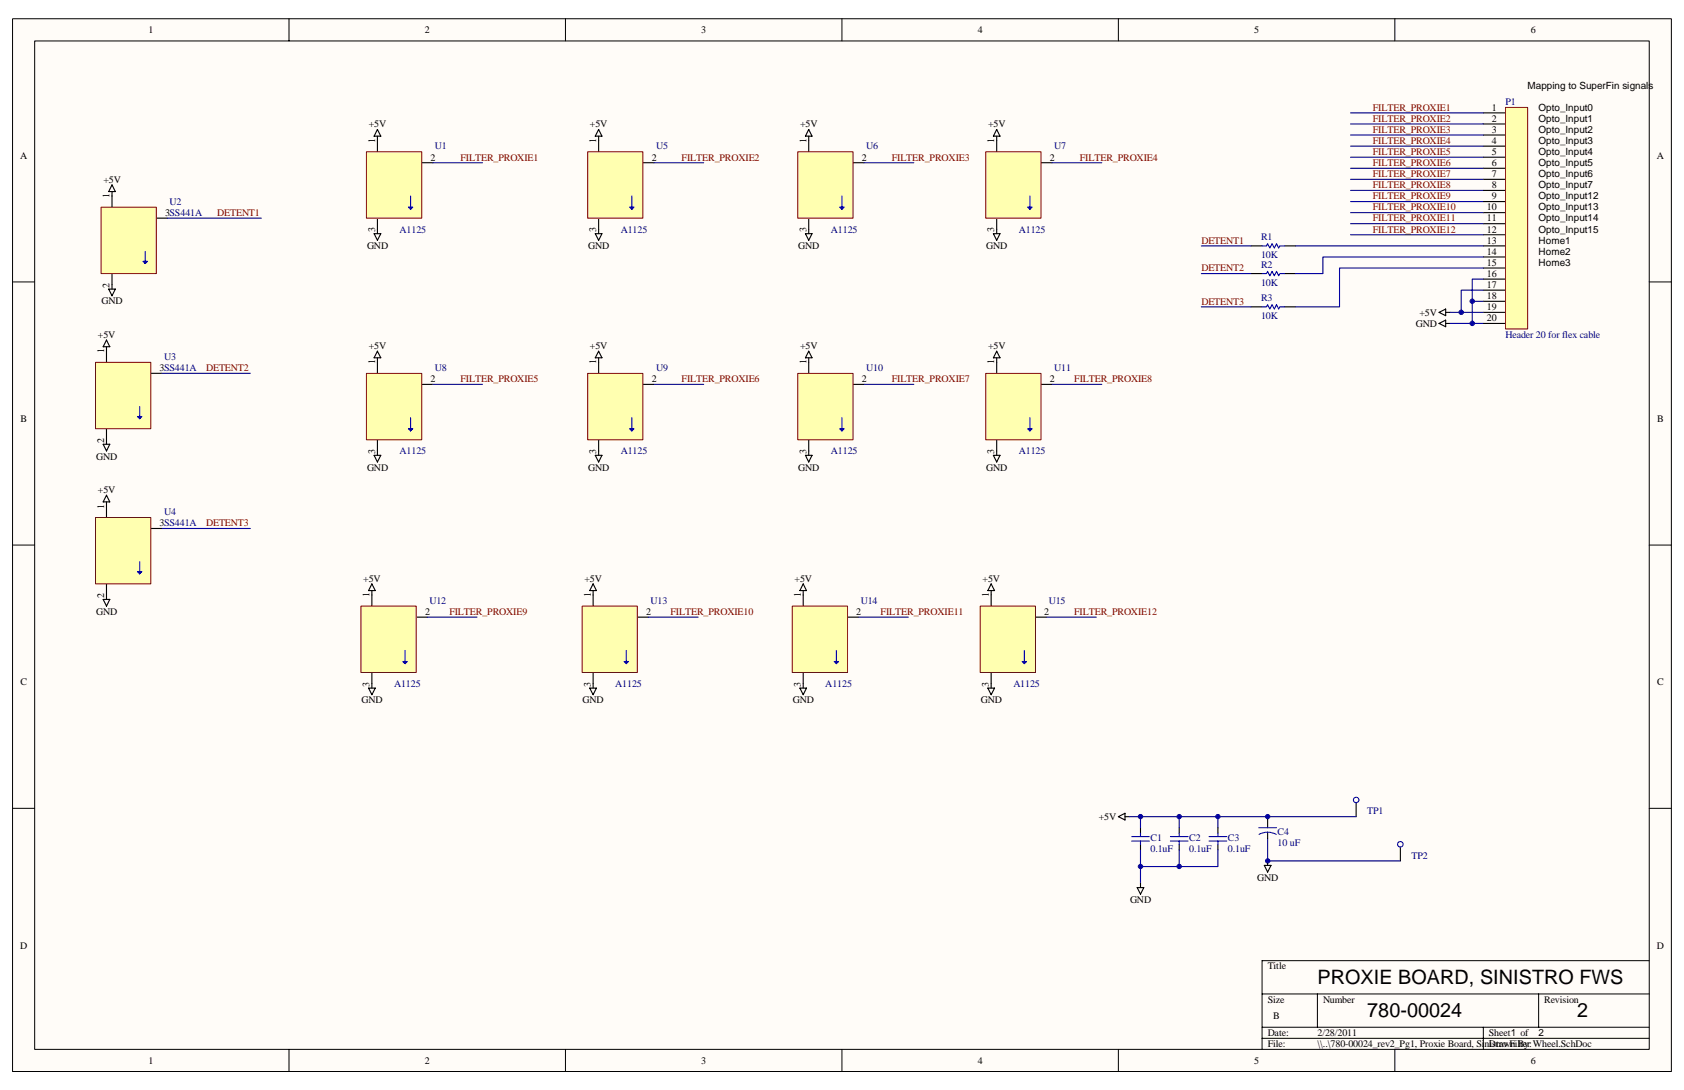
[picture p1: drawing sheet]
<svg xmlns="http://www.w3.org/2000/svg" width="432mm" height="279mm" viewBox="0 0 432 279" stroke-linecap="round" stroke-linejoin="round" font-family="sans-serif">
<path d="M3.2 4.8h425.4v269.9h-425.4z" fill="#fffcf8"/>
<path d="M3.2 4.8h425.4v269.9h-425.4z" fill="none" stroke="#000" stroke-width=".26"/>
<path d="M8.9 10.5h414v258.5h-414z" fill="#fffcf8"/>
<g fill="none" stroke="#000" stroke-width=".26">
<path d="M8.9 10.5h414v258.5h-414zM74.1 4.8v5.7M145 4.8v5.7M215.9 4.8v5.7M286.8 4.8v5.7M357.7 4.8v5.7M3.2 72.3h5.7M422.9 72.3h5.6M3.2 139.7h5.7M422.9 139.7h5.6M3.2 207.2h5.7M422.9 207.2h5.6"/>
<path d="M323.6 254.8h99.3M337.8 254.8v8.5M394.5 254.8v8.5M422.9 246.3h-99.3v22.7M74.1 269v5.7M145 269v5.7M215.9 269v5.7M286.8 269v5.7M323.6 263.3h99.3M323.6 266.1h99.3M357.7 269v5.7M380.3 263.3v5.7"/>
</g>
<path d="M33.8 59.1v5.1M34.4 59.1v1.1M40.1 55.9h-2.9v3.7h-2.8M31.6 61.6h2.2M34.4 61.6h2.8v2.9M34.4 63.6h2.8M34.4 61v1.2M34.4 63v1.2" fill="none" stroke="#00f" stroke-width=".28"/>
<path d="M35.5 61l1.7 .6-1.7 .6z" fill="#00f" stroke="#00f" stroke-width=".26"/>
<path d="M28.7 50.2v2.9M40.1 55.9h2.8M28.7 70.1v2.9" fill="none" stroke="#000" stroke-width=".28"/>
<path d="M25.9 53.1h14.2v17h-14.2z" fill="#ffffb0"/>
<path d="M25.9 53.1h14.2v17h-14.2z" fill="none" stroke="#800000" stroke-width=".26"/>
<path d="M37.2 64.5v3.1l.6-.6h-1.1l.5 .6M32.4 98.8v5.1M33 98.8v1.1M38.7 95.7h-2.9v3.7h-2.8M30.1 101.4h2.3M33 101.4h2.8v2.8M33 103.4h2.8M33 100.8v1.1M33 102.8v1.1" fill="none" stroke="#00f" stroke-width=".28"/>
<path d="M34.1 100.8l1.7 .6-1.7 .5z" fill="#00f" stroke="#00f" stroke-width=".26"/>
<path d="M27.3 90v2.9M38.7 95.7h2.8M27.3 109.9v2.8" fill="none" stroke="#000" stroke-width=".28"/>
<path d="M24.5 92.9h14.2v17h-14.2z" fill="#ffffb0"/>
<path d="M24.5 92.9h14.2v17h-14.2z" fill="none" stroke="#800000" stroke-width=".26"/>
<path d="M35.8 104.2v3.1l.6-.5h-1.2l.6 .5M32.4 138.6v5.1M33 138.6v1.1M38.7 135.5h-2.9v3.6h-2.8M30.1 141.1h2.3M33 141.1h2.8v2.9M33 143.1h2.8M33 140.6v1.1M33 142.6v1.1" fill="none" stroke="#00f" stroke-width=".28"/>
<path d="M34.1 140.6l1.7 .5-1.7 .6z" fill="#00f" stroke="#00f" stroke-width=".26"/>
<path d="M27.3 129.8v2.8M38.7 135.5h2.8M27.3 149.7v2.8" fill="none" stroke="#000" stroke-width=".28"/>
<path d="M24.5 132.7h14.2v17h-14.2z" fill="#ffffb0"/>
<path d="M24.5 132.7h14.2v17h-14.2z" fill="none" stroke="#800000" stroke-width=".26"/>
<path d="M35.8 144v3.1l.6-.6h-1.2l.6 .6" fill="none" stroke="#00f" stroke-width=".28"/>
<g fill="none" stroke="#000" stroke-width=".28">
<path d="M380.3 28.9h5.7M380.3 31.8h5.7M380.3 34.6h5.7M380.3 37.5h5.7M380.3 40.3h5.7M380.3 43.1h5.7M380.3 46h5.7M380.3 48.8h5.7M380.3 51.7h5.7M380.3 54.5h5.7M380.3 57.3h5.7M380.3 60.2h5.7"/>
<path d="M380.3 63h5.7M380.3 65.9h5.7M380.3 68.7h5.7M380.3 71.5h5.7M380.3 74.4h5.7M380.3 77.2h5.7M380.3 80.1h5.7M380.3 82.9h5.7"/>
</g>
<path d="M386.1 27.6h5.6v56.7h-5.6z" fill="#ffffb0"/>
<path d="M386 27.5h5.7v56.8h-5.7z" fill="none" stroke="#800000" stroke-width=".26"/>
<g fill="none" stroke="#000080" stroke-width=".28">
<path d="M346.3 28.9h34M346.3 31.8h34M346.3 34.6h34M346.3 37.5h34M42.9 55.9h24.1M346.3 40.3h34M346.3 43.1h34M346.3 46h34M346.3 48.8h34M346.3 51.7h34M346.3 54.5h34M346.3 57.3h34"/>
<path d="M308 63h12.8M308 70.1h12.8M308 78.7h12.8M332.1 63h48.2M346.3 60.2h34M377.5 77.2h2.8M380.3 74.4h-5.6v5.7M380.3 71.5h-2.8v11.4M380.3 65.9h-41.1v4.2h-7.1M380.3 68.7h-36.8v10h-11.4M41.5 95.7h22.7M371.8 80.1h8.5"/>
<path d="M371.8 82.9h8.5M41.5 135.5h22.7M289.6 209.3h58.1M325 215v5.7h34.1"/>
</g>
<g fill="none" stroke="#000" stroke-width=".28">
<path d="M96.8 36v2.9M28.7 49.1v1.1M28.7 47.4l.9 1.7h-1.7zM96.8 55.9v2.9M108.1 41.7h2.9M27.9 74.1h1.7l-.9 1.7zM28.7 73v1.1M320.8 63h2.8M320.8 70.1h2.8M320.8 78.7h2.8M329.3 63h2.8M329.3 70.1h2.8"/>
<path d="M329.3 78.7h2.8M27.3 88.9v1.1M27.3 87.2l.9 1.7h-1.7zM369 80.1l1.7-.9v1.7zM369 82.9l1.7-.8v1.7zM370.7 80.1h1.1M370.7 82.9h1.1M26.5 113.9h1.7l-.9 1.7zM27.3 112.7v1.2M27.3 128.7v1.1M27.3 126.9l.9 1.8h-1.7zM26.5 153.6h1.7l-.9 1.8z"/>
<path d="M27.3 152.5v1.1M286.8 209.3l1.7-.8v1.7zM288.5 209.3h1.1M325 209.3v2.9M325 213.6v1.4M347.7 205.8v3.5M359.1 217.1v3.6M324.2 221.8h1.7l-.9 1.7zM325 220.7v1.1"/>
</g>
<g fill="none" stroke="#00f" stroke-width=".28">
<path d="M99.6 47.4h2.3M101.9 44.9v5.1M102.4 47.4h2.9v2.8M102.4 49.4h2.9M102.4 44.9v1.1M102.4 46.8v1.2M102.4 48.8v1.2M108.1 41.7h-2.8v3.7h-2.9M323.6 63h1.2l.2-.5 .6 1.1 .6-1.1 .5 1.1 .6-1.1 .6 1.1 .3-.6h1.1M323.6 70.1h1.2l.2-.5 .6 1.1 .6-1.1 .5 1.1 .6-1.1 .6 1.1 .3-.6h1.1M323.6 78.7h1.2l.2-.6 .6 1.1 .6-1.1 .5 1.1 .6-1.1 .6 1.1 .3-.5h1.1M322.8 212.2h4.5"/>
<path d="M322.8 213.9a4.6 4.6 0 0 1 4.5 0"/>
<circle cx="347.7" cy="205.1" r=".7"/>
<circle cx="359.1" cy="216.4" r=".7"/>
</g>
<path d="M103.6 46.8l1.7 .6-1.7 .6z" fill="#00f" stroke="#00f" stroke-width=".26"/>
<path d="M94 38.9h14.1v17h-14.1z" fill="#ffffb0"/>
<path d="M94 38.9h14.1v17h-14.1z" fill="none" stroke="#800000" stroke-width=".26"/>
<path d="M105.3 50.2v3.5l.6-.6h-1.2l.6 .6M156.3 47.4h2.3M158.6 44.9v5.1M159.2 47.4h2.8v2.8M159.2 49.4h2.8M159.2 44.9v1.1M159.2 46.8v1.2M159.2 48.8v1.2M164.8 41.7h-2.8v3.7h-2.8" fill="none" stroke="#00f" stroke-width=".28"/>
<path d="M96.8 33.2l.8 1.7h-1.7zM96.8 34.9v1.1M153.5 36v2.9M95.9 59.9h1.7l-.8 1.7zM96.8 58.8v1.1M153.5 55.9v2.9M164.8 41.7h2.9" fill="none" stroke="#000" stroke-width=".28"/>
<path d="M111 41.7h12.7" fill="none" stroke="#000080" stroke-width=".28"/>
<path d="M160.3 46.8l1.7 .6-1.7 .6z" fill="#00f" stroke="#00f" stroke-width=".26"/>
<path d="M150.7 38.9h14.1v17h-14.1z" fill="#ffffb0"/>
<path d="M150.7 38.9h14.1v17h-14.1z" fill="none" stroke="#800000" stroke-width=".26"/>
<path d="M162 50.2v3.5l.6-.6h-1.2l.6 .6M210.2 47.4h2.3M212.5 44.9v5.1M213 47.4h2.9v2.8M213 49.4h2.9M213 44.9v1.1M213 46.8v1.2M213 48.8v1.2M218.7 41.7h-2.8v3.7h-2.9" fill="none" stroke="#00f" stroke-width=".28"/>
<path d="M153.5 33.2l.8 1.7h-1.7zM153.5 34.9v1.1M207.4 36v2.9M152.6 59.9h1.7l-.8 1.7zM153.5 58.8v1.1M207.4 55.9v2.9M218.7 41.7h2.9" fill="none" stroke="#000" stroke-width=".28"/>
<path d="M167.7 41.7h12.7" fill="none" stroke="#000080" stroke-width=".28"/>
<path d="M214.2 46.8l1.7 .6-1.7 .6z" fill="#00f" stroke="#00f" stroke-width=".26"/>
<path d="M204.6 38.9h14.1v17h-14.1z" fill="#ffffb0"/>
<path d="M204.6 38.9h14.1v17h-14.1z" fill="none" stroke="#800000" stroke-width=".26"/>
<path d="M215.9 50.2v3.5l.6-.6h-1.2l.6 .6M258.4 47.4h2.3M260.7 44.9v5.1M261.2 47.4h2.9v2.8M261.2 49.4h2.9M261.2 44.9v1.1M261.2 46.8v1.2M261.2 48.8v1.2M266.9 41.7h-2.8v3.7h-2.9" fill="none" stroke="#00f" stroke-width=".28"/>
<path d="M207.4 33.2l.8 1.7h-1.7zM207.4 34.9v1.1M255.6 36v2.9M206.5 59.9h1.7l-.8 1.7zM207.4 58.8v1.1M255.6 55.9v2.9M266.9 41.7h2.8" fill="none" stroke="#000" stroke-width=".28"/>
<path d="M221.6 41.7h12.7" fill="none" stroke="#000080" stroke-width=".28"/>
<path d="M262.4 46.8l1.7 .6-1.7 .6z" fill="#00f" stroke="#00f" stroke-width=".26"/>
<path d="M252.8 38.9h14.1v17h-14.1z" fill="#ffffb0"/>
<path d="M252.8 38.9h14.1v17h-14.1z" fill="none" stroke="#800000" stroke-width=".26"/>
<path d="M264.1 50.2v3.5l.5-.6h-1.1l.6 .6M108.1 98.5h-2.8v3.7h-2.9M99.6 104.2h2.3M101.9 101.7v5.1M102.4 104.2h2.9v2.9M102.4 106.2h2.9M102.4 101.7v1.1M102.4 103.7v1.1M102.4 105.6v1.2" fill="none" stroke="#00f" stroke-width=".28"/>
<path d="M255.6 33.2l.8 1.7h-1.7zM255.6 34.9v1.1M254.7 59.9h1.7l-.8 1.7zM255.6 58.8v1.1M96.8 92.9v2.8M108.1 98.5h2.9M96.8 112.7v2.9" fill="none" stroke="#000" stroke-width=".28"/>
<path d="M269.7 41.7h12.8" fill="none" stroke="#000080" stroke-width=".28"/>
<path d="M103.6 103.7l1.7 .5-1.7 .6z" fill="#00f" stroke="#00f" stroke-width=".26"/>
<path d="M94 95.7h14.1v17h-14.1z" fill="#ffffb0"/>
<path d="M94 95.7h14.1v17h-14.1z" fill="none" stroke="#800000" stroke-width=".26"/>
<path d="M164.8 98.5h-2.8v3.7h-2.8M105.3 107.1v3.4l.6-.6h-1.2l.6 .6M156.3 104.2h2.3M158.6 101.7v5.1M159.2 104.2h2.8v2.9M159.2 106.2h2.8M159.2 101.7v1.1M159.2 103.7v1.1M159.2 105.6v1.2" fill="none" stroke="#00f" stroke-width=".28"/>
<path d="M96.8 90l.8 1.7h-1.7zM96.8 91.7v1.2M153.5 92.9v2.8M164.8 98.5h2.9M95.9 116.7h1.7l-.8 1.7zM96.8 115.6v1.1M153.5 112.7v2.9" fill="none" stroke="#000" stroke-width=".28"/>
<path d="M111 98.5h12.7" fill="none" stroke="#000080" stroke-width=".28"/>
<path d="M160.3 103.7l1.7 .5-1.7 .6z" fill="#00f" stroke="#00f" stroke-width=".26"/>
<path d="M150.7 95.7h14.1v17h-14.1z" fill="#ffffb0"/>
<path d="M150.7 95.7h14.1v17h-14.1z" fill="none" stroke="#800000" stroke-width=".26"/>
<path d="M218.7 98.5h-2.8v3.7h-2.9M162 107.1v3.4l.6-.6h-1.2l.6 .6M210.2 104.2h2.3M212.5 101.7v5.1M213 104.2h2.9v2.9M213 106.2h2.9M213 101.7v1.1M213 103.7v1.1M213 105.6v1.2" fill="none" stroke="#00f" stroke-width=".28"/>
<path d="M153.5 90l.8 1.7h-1.7zM153.5 91.7v1.2M207.4 92.9v2.8M218.7 98.5h2.9M152.6 116.7h1.7l-.8 1.7zM153.5 115.6v1.1M207.4 112.7v2.9" fill="none" stroke="#000" stroke-width=".28"/>
<path d="M167.7 98.5h12.7" fill="none" stroke="#000080" stroke-width=".28"/>
<path d="M214.2 103.7l1.7 .5-1.7 .6z" fill="#00f" stroke="#00f" stroke-width=".26"/>
<path d="M204.6 95.7h14.1v17h-14.1z" fill="#ffffb0"/>
<path d="M204.6 95.7h14.1v17h-14.1z" fill="none" stroke="#800000" stroke-width=".26"/>
<path d="M266.9 98.5h-2.8v3.7h-2.9M215.9 107.1v3.4l.6-.6h-1.2l.6 .6M258.4 104.2h2.3M260.7 101.7v5.1M261.2 104.2h2.9v2.9M261.2 106.2h2.9M261.2 101.7v1.1M261.2 103.7v1.1M261.2 105.6v1.2" fill="none" stroke="#00f" stroke-width=".28"/>
<path d="M207.4 90l.8 1.7h-1.7zM207.4 91.7v1.2M255.6 92.9v2.8M266.9 98.5h2.8M206.5 116.7h1.7l-.8 1.7zM207.4 115.6v1.1M255.6 112.7v2.9" fill="none" stroke="#000" stroke-width=".28"/>
<path d="M221.6 98.5h12.7" fill="none" stroke="#000080" stroke-width=".28"/>
<path d="M262.4 103.7l1.7 .5-1.7 .6z" fill="#00f" stroke="#00f" stroke-width=".26"/>
<path d="M252.8 95.7h14.1v17h-14.1z" fill="#ffffb0"/>
<path d="M252.8 95.7h14.1v17h-14.1z" fill="none" stroke="#800000" stroke-width=".26"/>
<path d="M264.1 107.1v3.4l.5-.6h-1.1l.6 .6M106.7 158.2h-2.8v3.7h-2.9M98.2 163.9h2.3M100.5 161.3v5.1M101 163.9h2.9v2.8M101 165.9h2.9M101 161.3v1.2M101 163.3v1.1M101 165.3v1.1" fill="none" stroke="#00f" stroke-width=".28"/>
<path d="M255.6 90l.8 1.7h-1.7zM255.6 91.7v1.2M254.7 116.7h1.7l-.8 1.7zM255.6 115.6v1.1M95.4 152.5v2.9M106.7 158.2h2.8M95.4 172.4v2.8" fill="none" stroke="#000" stroke-width=".28"/>
<path d="M269.7 98.5h12.8" fill="none" stroke="#000080" stroke-width=".28"/>
<path d="M102.2 163.3l1.7 .6-1.7 .5z" fill="#00f" stroke="#00f" stroke-width=".26"/>
<path d="M92.6 155.4h14.1v17h-14.1z" fill="#ffffb0"/>
<path d="M92.5 155.4h14.2v17h-14.2z" fill="none" stroke="#800000" stroke-width=".26"/>
<path d="M163.4 158.2h-2.8v3.7h-2.8M103.9 166.7v3.4l.5-.5h-1.1l.6 .5M154.9 163.9h2.3M157.2 161.3v5.1M157.8 163.9h2.8v2.8M157.8 165.9h2.8M157.8 161.3v1.2M157.8 163.3v1.1M157.8 165.3v1.1" fill="none" stroke="#00f" stroke-width=".28"/>
<path d="M95.4 149.7l.8 1.7h-1.7zM95.4 151.4v1.1M152.1 152.5v2.9M163.4 158.2h2.8M94.5 176.4h1.7l-.8 1.7zM95.4 175.2v1.2M152.1 172.4v2.8" fill="none" stroke="#000" stroke-width=".28"/>
<path d="M109.5 158.2h12.8" fill="none" stroke="#000080" stroke-width=".28"/>
<path d="M158.9 163.3l1.7 .6-1.7 .5z" fill="#00f" stroke="#00f" stroke-width=".26"/>
<path d="M149.3 155.4h14.1v17h-14.1z" fill="#ffffb0"/>
<path d="M149.3 155.4h14.1v17h-14.1z" fill="none" stroke="#800000" stroke-width=".26"/>
<path d="M217.3 158.2h-2.8v3.7h-2.9M160.6 166.7v3.4l.5-.5h-1.1l.6 .5M208.8 163.9h2.3M211.1 161.3v5.1M211.6 163.9h2.9v2.8M211.6 165.9h2.9M211.6 161.3v1.2M211.6 163.3v1.1M211.6 165.3v1.1" fill="none" stroke="#00f" stroke-width=".28"/>
<path d="M152.1 149.7l.8 1.7h-1.7zM152.1 151.4v1.1M206 152.5v2.9M217.3 158.2h2.8M151.2 176.4h1.7l-.8 1.7zM152.1 175.2v1.2M206 172.4v2.8" fill="none" stroke="#000" stroke-width=".28"/>
<path d="M166.2 158.2h12.8" fill="none" stroke="#000080" stroke-width=".28"/>
<path d="M212.7 163.3l1.8 .6-1.8 .5z" fill="#00f" stroke="#00f" stroke-width=".26"/>
<path d="M203.2 155.4h14.1v17h-14.1z" fill="#ffffb0"/>
<path d="M203.1 155.4h14.2v17h-14.2z" fill="none" stroke="#800000" stroke-width=".26"/>
<path d="M265.5 158.2h-2.8v3.7h-2.9M214.5 166.7v3.4l.5-.5h-1.1l.6 .5M257 163.9h2.2M259.2 161.3v5.1M259.8 163.9h2.9v2.8M259.8 165.9h2.9M259.8 161.3v1.2M259.8 163.3v1.1M259.8 165.3v1.1" fill="none" stroke="#00f" stroke-width=".28"/>
<path d="M206 149.7l.8 1.7h-1.7zM206 151.4v1.1M254.1 152.5v2.9M265.5 158.2h2.8M205.1 176.4h1.7l-.8 1.7zM206 175.2v1.2M254.1 172.4v2.8" fill="none" stroke="#000" stroke-width=".28"/>
<path d="M220.1 158.2h12.8" fill="none" stroke="#000080" stroke-width=".28"/>
<path d="M261 163.3l1.7 .6-1.7 .5z" fill="#00f" stroke="#00f" stroke-width=".26"/>
<path d="M251.4 155.4h14.1v17h-14.1z" fill="#ffffb0"/>
<path d="M251.3 155.4h14.2v17h-14.2z" fill="none" stroke="#800000" stroke-width=".26"/>
<g fill="none" stroke="#00f" stroke-width=".28">
<path d="M262.7 166.7v3.4l.5-.5h-1.1l.6 .5M290.2 214.4h4.5M290.2 215.6h4.5M292.4 213.6v.8M292.4 215.6v.8M300.1 214.4h4.5M300.1 215.6h4.5M302.4 213.6v.8M302.4 215.6v.8M310 214.4h4.6M310 215.6h4.6M312.3 213.6v.8"/>
<path d="M312.3 215.6v.8"/>
</g>
<path d="M254.1 149.7l.9 1.7h-1.7zM254.1 151.4v1.1M253.3 176.4h1.7l-.9 1.7zM254.1 175.2v1.2M292.4 212.2v1.4M292.4 216.4v1.4M302.4 212.2v1.4M302.4 216.4v1.4M312.3 212.2v1.4M312.3 216.4v1.4M291.6 227.5h1.7l-.9 1.7zM292.4 226.4v1.1" fill="none" stroke="#000" stroke-width=".28"/>
<path d="M268.3 158.2h12.8M292.4 209.3v2.9M292.4 217.8v8.6M302.4 209.3v2.9M302.4 217.8v4.3M312.3 217.8v4.3h-19.9M312.3 209.3v2.9" fill="none" stroke="#000080" stroke-width=".28"/>
<g fill="#000080" stroke="#000080" stroke-width=".26">
<circle cx="292.4" cy="222.1" r=".56"/>
<circle cx="292.4" cy="209.3" r=".56"/>
<circle cx="302.4" cy="222.1" r=".55"/>
<circle cx="302.4" cy="209.3" r=".55"/>
<circle cx="312.3" cy="209.3" r=".55"/>
<circle cx="325.1" cy="220.7" r=".56"/>
<circle cx="325.1" cy="209.3" r=".56"/>
<circle cx="374.7" cy="80.1" r=".56"/>
<circle cx="377.5" cy="82.9" r=".57"/>
<circle cx="377.5" cy="77.2" r=".56"/>
</g>
<g font-size="5.1">
<text x="337.8" y="252.3">PROXIE BOARD, SINISTRO FWS</text>
<text x="350.6" y="260.8">780-00024</text>
<text x="404.4" y="260.8">2</text>
</g>
<g font-size="2.8" fill="#000065">
<text x="160.6" y="51.9">s</text>
<text x="214.5" y="51.9">s</text>
<text x="262.7" y="51.9">s</text>
<text x="35.8" y="66.1">s</text>
<text x="34.4" y="105.8">s</text>
<text x="160.6" y="108.7">s</text>
<text x="214.5" y="108.7">s</text>
<text x="262.7" y="108.7">s</text>
<text x="34.4" y="145.6">s</text>
<text x="102.5" y="168.3">s</text>
<text x="159.2" y="168.3">s</text>
<text x="213" y="168.3">s</text>
<text x="261.3" y="168.3">s</text>
</g>
<g font-size="2.6">
<text x="38" y="8.5">1</text>
<text x="108.9" y="8.5">2</text>
<text x="179.8" y="8.5">3</text>
<text x="250.7" y="8.5">4</text>
<text x="321.6" y="8.5">5</text>
<text x="392.5" y="8.5">6</text>
<text x="382.5" y="28.4">1</text>
<text x="94.6" y="32.6">+5V</text>
<text x="151.3" y="32.6">+5V</text>
<text x="205.1" y="32.6">+5V</text>
<text x="253.3" y="32.6">+5V</text>
<text x="382.5" y="31.2">2</text>
<text x="382.5" y="34">3</text>
<text x="5.2" y="40.7">A</text>
<text x="96.2" y="36.6" transform="rotate(-90 96.2 36.6)">1</text>
<text x="110.4" y="41.1">2</text>
<text x="152.9" y="36.6" transform="rotate(-90 152.9 36.6)">1</text>
<text x="167.1" y="41.1">2</text>
<text x="206.8" y="36.6" transform="rotate(-90 206.8 36.6)">1</text>
<text x="221" y="41.1">2</text>
<text x="255" y="36.6" transform="rotate(-90 255 36.6)">1</text>
<text x="269.2" y="41.1">2</text>
<text x="382.5" y="36.9">4</text>
<text x="382.5" y="39.7">5</text>
<text x="424.8" y="40.7">A</text>
<text x="26.5" y="46.8">+5V</text>
<text x="382.5" y="42.6">6</text>
<text x="382.5" y="45.4">7</text>
<text x="28.1" y="50.8" transform="rotate(-90 28.1 50.8)">1</text>
<text x="381.3" y="53.9">10</text>
<text x="382.5" y="48.2">8</text>
<text x="382.5" y="51.1">9</text>
<text x="42.4" y="55.4">3SS441A</text>
<text x="96.2" y="59.5" transform="rotate(-90 96.2 59.5)">3</text>
<text x="152.9" y="59.5" transform="rotate(-90 152.9 59.5)">3</text>
<text x="206.8" y="59.5" transform="rotate(-90 206.8 59.5)">3</text>
<text x="255" y="59.5" transform="rotate(-90 255 59.5)">3</text>
<text x="381.3" y="56.8">11</text>
<text x="381.3" y="59.6">12</text>
<text x="94.1" y="63.8">GND</text>
<text x="150.8" y="63.8">GND</text>
<text x="204.7" y="63.8">GND</text>
<text x="252.9" y="63.8">GND</text>
<text x="381.3" y="62.4">13</text>
<text x="381.3" y="65.3">14</text>
<text x="381.3" y="68.1">15</text>
<text x="381.3" y="71">16</text>
<text x="28.1" y="73.7" transform="rotate(-90 28.1 73.7)">2</text>
<text x="381.3" y="73.8">17</text>
<text x="381.3" y="76.6">18</text>
<text x="26" y="78">GND</text>
<text x="363.1" y="83.8">GND</text>
<text x="364" y="80.9">+5V</text>
<text x="381.3" y="79.5">19</text>
<text x="381.3" y="82.3">20</text>
<text x="25.1" y="86.6">+5V</text>
<text x="94.6" y="89.4">+5V</text>
<text x="151.3" y="89.4">+5V</text>
<text x="205.1" y="89.4">+5V</text>
<text x="253.3" y="89.4">+5V</text>
<text x="26.7" y="90.6" transform="rotate(-90 26.7 90.6)">1</text>
<text x="40.9" y="95.1">3SS441A</text>
<text x="96.2" y="93.4" transform="rotate(-90 96.2 93.4)">1</text>
<text x="152.9" y="93.4" transform="rotate(-90 152.9 93.4)">1</text>
<text x="206.8" y="93.4" transform="rotate(-90 206.8 93.4)">1</text>
<text x="255" y="93.4" transform="rotate(-90 255 93.4)">1</text>
<text x="110.4" y="98">2</text>
<text x="167.1" y="98">2</text>
<text x="221" y="98">2</text>
<text x="269.2" y="98">2</text>
<text x="5.2" y="108.2">B</text>
<text x="26.7" y="113.5" transform="rotate(-90 26.7 113.5)">2</text>
<text x="424.9" y="108.2">B</text>
<text x="24.6" y="117.8">GND</text>
<text x="96.2" y="116.3" transform="rotate(-90 96.2 116.3)">3</text>
<text x="152.9" y="116.3" transform="rotate(-90 152.9 116.3)">3</text>
<text x="206.8" y="116.3" transform="rotate(-90 206.8 116.3)">3</text>
<text x="255" y="116.3" transform="rotate(-90 255 116.3)">3</text>
<text x="94.1" y="120.6">GND</text>
<text x="150.8" y="120.6">GND</text>
<text x="204.7" y="120.6">GND</text>
<text x="252.9" y="120.6">GND</text>
<text x="25.1" y="126.4">+5V</text>
<text x="26.7" y="130.4" transform="rotate(-90 26.7 130.4)">1</text>
<text x="40.9" y="134.9">3SS441A</text>
<text x="93.1" y="149.1">+5V</text>
<text x="149.8" y="149.1">+5V</text>
<text x="203.7" y="149.1">+5V</text>
<text x="251.9" y="149.1">+5V</text>
<text x="26.7" y="153.3" transform="rotate(-90 26.7 153.3)">2</text>
<text x="94.8" y="153.1" transform="rotate(-90 94.8 153.1)">1</text>
<text x="151.5" y="153.1" transform="rotate(-90 151.5 153.1)">1</text>
<text x="205.3" y="153.1" transform="rotate(-90 205.3 153.1)">1</text>
<text x="253.6" y="153.1" transform="rotate(-90 253.6 153.1)">1</text>
<text x="24.6" y="157.6">GND</text>
<text x="109" y="157.6">2</text>
<text x="165.7" y="157.6">2</text>
<text x="219.6" y="157.6">2</text>
<text x="267.8" y="157.6">2</text>
<text x="5.2" y="175.7">C</text>
<text x="94.8" y="176" transform="rotate(-90 94.8 176)">3</text>
<text x="151.5" y="176" transform="rotate(-90 151.5 176)">3</text>
<text x="205.3" y="176" transform="rotate(-90 205.3 176)">3</text>
<text x="253.6" y="176" transform="rotate(-90 253.6 176)">3</text>
<text x="424.9" y="175.7">C</text>
<text x="92.7" y="180.3">GND</text>
<text x="149.4" y="180.3">GND</text>
<text x="203.3" y="180.3">GND</text>
<text x="251.5" y="180.3">GND</text>
<text x="281.7" y="210.2">+5V</text>
<text x="322.4" y="225.8">GND</text>
<text x="289.8" y="231.5">GND</text>
<text x="5.2" y="243.2">D</text>
<text x="424.8" y="243.2">D</text>
<text x="325.1" y="248.5">Title</text>
<text x="325.1" y="257">Size</text>
<text x="339.2" y="257">Number</text>
<text x="395.9" y="257">Revision</text>
<text x="326.5" y="261.3">B</text>
<text x="325.1" y="265.5">Date:</text>
<text x="325.1" y="268.4">File:</text>
<text x="337.8" y="268.4">\\..\780-00024_rev2_Pg1, Proxie Board, Sinistro Filter Wheel.SchDoc</text>
<text x="337.8" y="265.5">2/28/2011</text>
<text x="381.8" y="268.4">Drawn By:</text>
<text x="381.8" y="265.5">Sheet1 of</text>
<text x="38" y="272.7">1</text>
<text x="108.9" y="272.7">2</text>
<text x="179.8" y="272.7">3</text>
<text x="250.7" y="272.7">4</text>
<text x="321.6" y="272.7">5</text>
<text x="392.5" y="272.7">6</text>
</g>
<g font-size="2.6" fill="#800000">
<text x="352" y="28.4">FILTER_PROXIE1</text>
<text x="352" y="31.2">FILTER_PROXIE2</text>
<text x="352" y="34">FILTER_PROXIE3</text>
<text x="118.1" y="41.1">FILTER_PROXIE1</text>
<text x="174.8" y="41.1">FILTER_PROXIE2</text>
<text x="228.6" y="41.1">FILTER_PROXIE3</text>
<text x="276.9" y="41.1">FILTER_PROXIE4</text>
<text x="352" y="36.9">FILTER_PROXIE4</text>
<text x="352" y="39.7">FILTER_PROXIE5</text>
<text x="352" y="42.6">FILTER_PROXIE6</text>
<text x="352" y="45.4">FILTER_PROXIE7</text>
<text x="352" y="48.2">FILTER_PROXIE8</text>
<text x="352" y="51.1">FILTER_PROXIE9</text>
<text x="352" y="53.9">FILTER_PROXIE10</text>
<text x="55.7" y="55.4">DETENT1</text>
<text x="352" y="59.6">FILTER_PROXIE12</text>
<text x="352" y="56.8">FILTER_PROXIE11</text>
<text x="308" y="62.4">DETENT1</text>
<text x="308" y="69.6">DETENT2</text>
<text x="308" y="78.1">DETENT3</text>
<text x="52.8" y="95.1">DETENT2</text>
<text x="118.1" y="98">FILTER_PROXIE5</text>
<text x="174.8" y="98">FILTER_PROXIE6</text>
<text x="228.6" y="98">FILTER_PROXIE7</text>
<text x="275.5" y="98">FILTER_PROXIE8</text>
<text x="52.8" y="134.9">DETENT3</text>
<text x="115.2" y="157.6">FILTER_PROXIE9</text>
<text x="171.9" y="157.6">FILTER_PROXIE10</text>
<text x="225.8" y="157.6">FILTER_PROXIE11</text>
<text x="275.4" y="157.6">FILTER_PROXIE12</text>
</g>
<g font-size="2.6" fill="#000080">
<text x="386" y="26.9">P1</text>
<text x="111.5" y="38.3">U1</text>
<text x="168.3" y="38.3">U5</text>
<text x="222.1" y="38.3">U6</text>
<text x="270.3" y="38.3">U7</text>
<text x="43.5" y="52.5">U2</text>
<text x="102.5" y="59.6">A1125</text>
<text x="159.2" y="59.6">A1125</text>
<text x="213" y="59.6">A1125</text>
<text x="261.3" y="59.6">A1125</text>
<text x="323.4" y="61.6">R1</text>
<text x="323.4" y="66.1">10K</text>
<text x="323.4" y="68.7">R2</text>
<text x="323.4" y="73.2">10K</text>
<text x="323.4" y="77.2">R3</text>
<text x="323.4" y="81.8">10K</text>
<text x="386" y="86.6">Header 20 for flex cable</text>
<text x="42.1" y="92.3">U3</text>
<text x="111.5" y="95.1">U8</text>
<text x="168.3" y="95.1">U9</text>
<text x="222.1" y="95.1">U10</text>
<text x="270.3" y="95.1">U11</text>
<text x="102.5" y="116.4">A1125</text>
<text x="159.2" y="116.4">A1125</text>
<text x="213" y="116.4">A1125</text>
<text x="261.3" y="116.4">A1125</text>
<text x="42.1" y="132">U4</text>
<text x="110.1" y="154.8">U12</text>
<text x="166.8" y="154.8">U13</text>
<text x="220.7" y="154.8">U14</text>
<text x="268.9" y="154.8">U15</text>
<text x="101" y="176.1">A1125</text>
<text x="157.8" y="176.1">A1125</text>
<text x="211.6" y="176.1">A1125</text>
<text x="259.8" y="176.1">A1125</text>
<text x="350.6" y="208.7">TP1</text>
<text x="295" y="215.6">C1</text>
<text x="304.9" y="215.6">C2</text>
<text x="314.9" y="215.6">C3</text>
<text x="327.6" y="214.1">C4</text>
<text x="295" y="218.4">0.1uF</text>
<text x="304.9" y="218.4">0.1uF</text>
<text x="314.9" y="218.4">0.1uF</text>
<text x="327.6" y="217">10 uF</text>
<text x="361.9" y="220.1">TP2</text>
</g>
<g font-size="2.5">
<text x="391.7" y="22.7">Mapping to SuperFin signals</text>
<text x="394.5" y="28.4">Opto_Input0</text>
<text x="394.5" y="31.2">Opto_Input1</text>
<text x="394.5" y="34.1">Opto_Input2</text>
<text x="394.5" y="36.9">Opto_Input3</text>
<text x="394.5" y="39.7">Opto_Input4</text>
<text x="394.5" y="42.6">Opto_Input5</text>
<text x="394.5" y="45.4">Opto_Input6</text>
<text x="394.5" y="48.3">Opto_Input7</text>
<text x="394.5" y="51.1">Opto_Input12</text>
<text x="394.5" y="53.9">Opto_Input13</text>
<text x="394.5" y="56.8">Opto_Input14</text>
<text x="394.5" y="59.6">Opto_Input15</text>
<text x="394.5" y="65.3">Home2</text>
<text x="394.5" y="62.5">Home1</text>
<text x="394.5" y="68.1">Home3</text>
<text x="394.5" y="265.6">2</text>
</g>
</svg>
